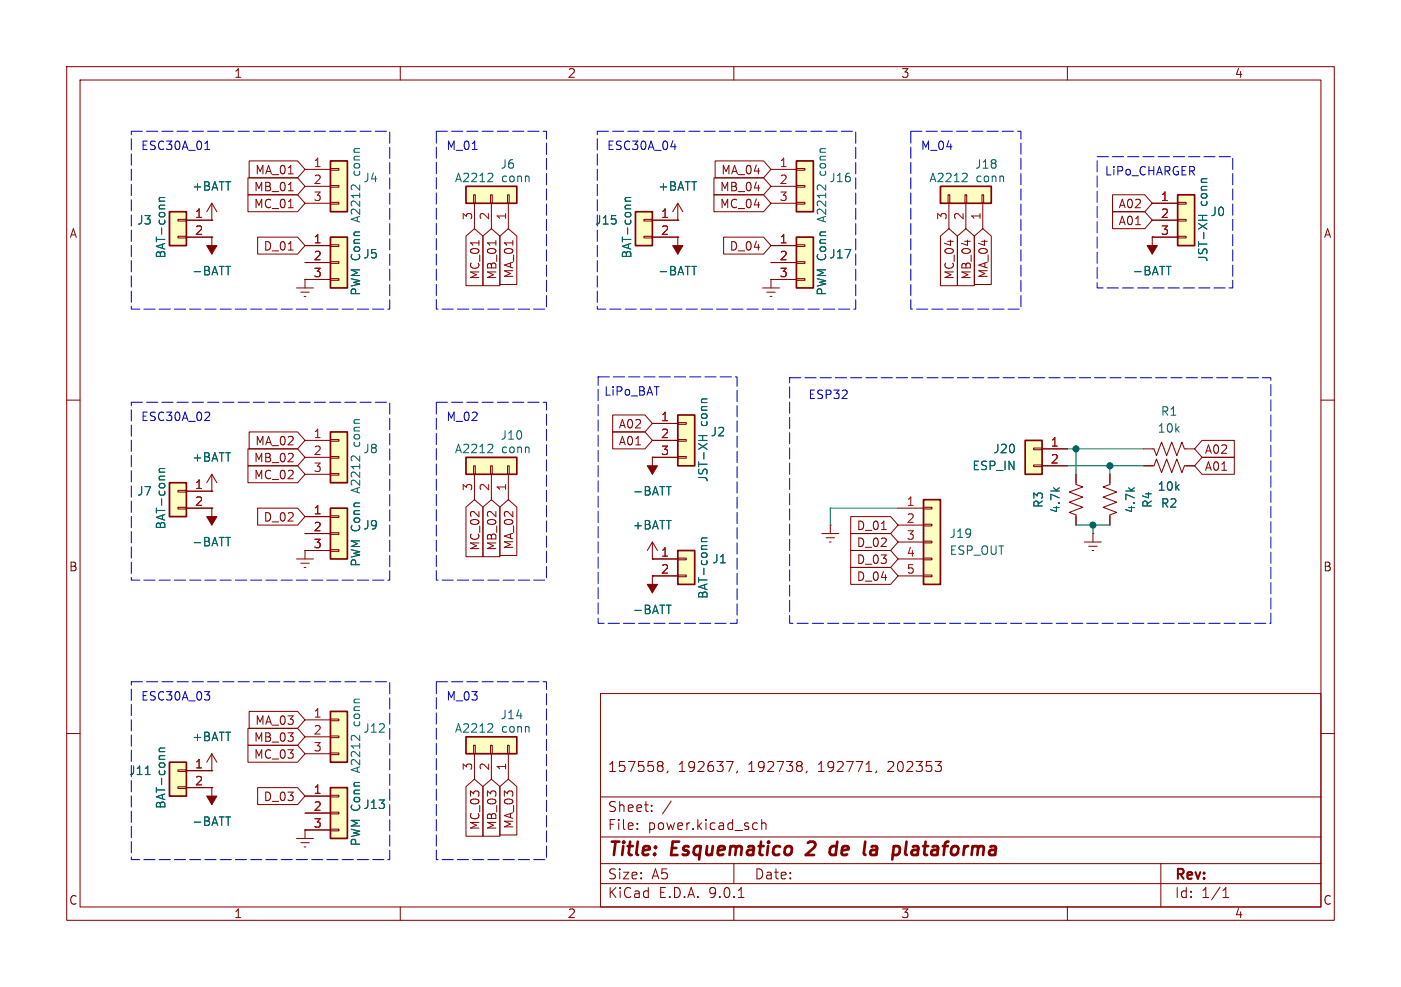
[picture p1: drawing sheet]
<svg xmlns="http://www.w3.org/2000/svg" width="210mm" height="148mm" viewBox="0 0 210 148" stroke-linecap="round" stroke-linejoin="round" font-family="sans-serif">
<g fill="none" stroke="#840000" stroke-width=".15">
<path d="M10 10h190v128h-190zM12 12h186v124h-186zM60 10v2M110 10v2M160 10v2M31.7 35.6h.1M31.7 35.6v2.5M101.6 33h.1M101.6 30.5l.8 1.3M101.6 30.5l-.8 1.3M101.6 30.5v2.5M10 60h2"/>
<path d="M198 60h2M10 110h2M90 104h108v32h-108zM90 119.5h108M98.8 114.2l.5 .1 .1 .2-.1 .2-.2 .1M98.8 114.8h.3M99.1 114.8l.2 .2 .1 .4-.1 .2-.5 .1M100.1 115.6l-.1 .3M108.9 114.2h1l-.6 1.5M110.5 115.6l-.1 .3M121 115.6l-.2 .3M131.4 115.6l-.1 .3"/>
<path d="M140.2 114.2h.9l-.5 .6M141 114.8l.1 .2v.4l-.1 .2M198 110h2M60 136v2M90 132.5h108M90 129.5h108M90 125.5h108M95.5 124.2v.2M95.5 123.5v.1M97.7 121.5v.2M97.7 120.8v.1M100.6 120.1l-1.3 1.9"/>
<path d="M110 136v2M110 129.5v3M110.7 134.6h.8M113.1 123.4l.4 .1M113.5 124.3l-.4 .1M114.2 123.5a.37 .37 0 0 1 .6 .1v.8M114.2 122.9v1.5M160 136v2M174 129.5v6.5M183.3 134.6h.9M183.3 133.5l.5-.4v1.5"/>
</g>
<path d="M122.1 127.1l-1.3 1.1h1.2M124.4 128l.3 .2 .6-.1M125.4 127a.66 .66 0 0 0-1 .3M125.5 126.2l-.2 2M131.2 126.9l-.5 .1M131.3 127.4h-.5a.4 .4 0 0 0-.4 .4 .4 .4 0 0 0 .3 .4h.5M135.9 126.2l-.2 1.7 .2 .3" fill="none" stroke="#840000" stroke-width=".4"/>
<path d="M31 36.8h1.5l-.8 1.3z" fill="#840000" stroke="#840000" stroke-width=".15"/>
<path d="M33.8 39.9h.8" fill="none" stroke="#006464" stroke-width=".15"/>
<path d="M119.4 35.6h2.5v7.6h-2.5z" fill="#ffffc2"/>
<path d="M119.4 35.6h2.5v7.6h-2.5z" fill="none" stroke="#840000" stroke-width=".25"/>
<path d="M115.6 36.8h3.8M115.6 39.4h3.8M119.4 36.7h1.2v.3h-1.2zM119.4 39.2h1.2v.3h-1.2zM115.6 41.9h3.8M119.4 41.8h1.2v.2h-1.2z" fill="none" stroke="#840000" stroke-width=".15"/>
<path d="M119.4 24.1h2.5v7.7h-2.5z" fill="#ffffc2"/>
<path d="M119.4 24.1h2.5v7.7h-2.5z" fill="none" stroke="#840000" stroke-width=".25"/>
<path d="M115.6 25.4h3.8M115.6 27.9h3.8M115.6 30.5h3.8M119.4 25.3h1.2v.2h-1.2zM119.4 27.8h1.2v.3h-1.2zM119.4 30.4h1.2v.2h-1.2z" fill="none" stroke="#840000" stroke-width=".15"/>
<path d="M123.8 27.7v.8l-.8-.7-.3-.1-.2 .3" fill="none" stroke="#006464" stroke-width=".15"/>
<path d="M101.6 62.2h2.5v7.7h-2.5z" fill="#ffffc2"/>
<path d="M101.6 62.2h2.5v7.7h-2.5z" fill="none" stroke="#840000" stroke-width=".25"/>
<g fill="none" stroke="#840000" stroke-width=".15">
<path d="M101.6 35.6h.1M101.6 35.6v2.5M114.3 43.2h2.5M114.9 43.8h1.3M115.4 44.5h.3M115.6 41.9h.1M115.6 41.9v1.3M31.7 76.2h.1M31.7 76.2v2.5M97.8 68.6h.1M97.8 63.5h3.8M97.8 66h3.8"/>
<path d="M97.8 68.6h3.8M97.8 68.6v2.5M101.6 63.4h1.3v.2h-1.3zM101.6 65.9h1.3v.3h-1.3zM101.6 68.5h1.3v.2h-1.3zM161.3 71.1v1.5l1 .4-2 .8 2 .7-2 .8 2 .8-2 .7 1 .4v1.5M166.4 71.1v1.5l-1 .4 2 .8-2 .7 2 .8-2 .8 2 .7-1 .4v1.5M171.4 69.9h1.6l.4-1.1 .7 2.1 .8-2.1 .7 2.1 .8-2.1 .8 2.1 .3-1h1.6"/>
</g>
<path d="M103.7 39.9h.7M99.9 73h.7M104.7 65.3h1.3M105.3 65.3v.7M33.8 80.6h.8" fill="none" stroke="#006464" stroke-width=".15"/>
<g fill="#840000" stroke="#840000" stroke-width=".15">
<path d="M31 77.5h1.5l-.8 1.2z"/>
<path d="M100.8 36.8h1.6l-.8 1.3z"/>
<path d="M97 69.9h1.6l-.8 1.2z"/>
</g>
<path d="M141 27.9h7.6v2.6h-7.6z" fill="#ffffc2"/>
<path d="M141 27.9h7.6v2.6h-7.6z" fill="none" stroke="#840000" stroke-width=".25"/>
<g fill="none" stroke="#840000" stroke-width=".15">
<path d="M142.1 29.2h.3v1.3h-.3zM142.2 30.5v3.8M144.7 29.2h.2v1.3h-.2zM144.8 30.5v3.8M147.2 29.2h.2v1.3h-.2zM147.3 30.5v3.8M31.7 73.7h.1M31.7 71.1l.8 1.3M31.7 71.1l-.7 1.3M31.7 71.1v2.6M44.4 83.8h2.6M45.1 84.5h1.3"/>
<path d="M45.6 85.1h.2M45.7 82.6h.1M45.7 82.6v1.2"/>
</g>
<path d="M144.7 26l.3 .2-.1 .3-.7 .7h.8" fill="none" stroke="#006464" stroke-width=".15"/>
<path d="M49.5 24.1h2.6v7.7h-2.6z" fill="#ffffc2"/>
<path d="M49.5 24.1h2.6v7.7h-2.6z" fill="none" stroke="#840000" stroke-width=".25"/>
<path d="M45.7 25.4h3.8M45.7 27.9h3.8M45.7 30.5h3.8M49.5 25.3h1.3v.2h-1.3zM49.5 27.8h1.3v.3h-1.3zM49.5 30.4h1.3v.2h-1.3z" fill="none" stroke="#840000" stroke-width=".15"/>
<path d="M53.9 27.7v.8l-.7-.7-.3-.1-.3 .3" fill="none" stroke="#006464" stroke-width=".15"/>
<path d="M25.4 31.8h2.5v5h-2.5z" fill="#ffffc2"/>
<path d="M25.4 31.8h2.5v5h-2.5z" fill="none" stroke="#840000" stroke-width=".25"/>
<path d="M26.7 32.9h1.2v.2h-1.2zM26.7 35.4h1.2v.3h-1.2zM27.9 33h3.8M27.9 35.6h3.8" fill="none" stroke="#840000" stroke-width=".15"/>
<path d="M23.9 30.2h.8M24.7 29.6l-.8 .1v.3l.1 .2" fill="none" stroke="#006464" stroke-width=".15"/>
<path d="M69.8 27.9h7.7v2.6h-7.7z" fill="#ffffc2"/>
<path d="M69.8 27.9h7.7v2.6h-7.7z" fill="none" stroke="#840000" stroke-width=".25"/>
<path d="M31.7 33h.1M31.7 30.5l.8 1.3M31.7 30.5l-.7 1.3M31.7 30.5v2.5M71 29.2h.2v1.3h-.2zM71.1 30.5v3.8M73.5 29.2h.3v1.3h-.3zM73.7 30.5v3.8M76.1 29.2h.2v1.3h-.2zM76.2 30.5v3.8" fill="none" stroke="#840000" stroke-width=".15"/>
<path d="M73.6 26l.3 .2-.1 .3-.7 .7h.8" fill="none" stroke="#006464" stroke-width=".15"/>
<path d="M95.2 31.8h2.6v5h-2.6z" fill="#ffffc2"/>
<path d="M95.2 31.8h2.6v5h-2.6z" fill="none" stroke="#840000" stroke-width=".25"/>
<path d="M96.5 32.9h1.3v.2h-1.3zM96.5 35.4h1.3v.3h-1.3zM97.8 33h3.8M97.8 35.6h3.8" fill="none" stroke="#840000" stroke-width=".15"/>
<path d="M93.7 30.2h.9M94.6 29.6l-.8 .1-.1 .3 .1 .2" fill="none" stroke="#006464" stroke-width=".15"/>
<path d="M25.4 72.4h2.5v5.1h-2.5z" fill="#ffffc2"/>
<path d="M25.4 72.4h2.5v5.1h-2.5z" fill="none" stroke="#840000" stroke-width=".25"/>
<path d="M44.4 43.2h2.6M45.1 43.8h1.3M45.6 44.5h.2M45.7 41.9h.1M45.7 41.9v1.3M26.7 73.5h1.2v.3h-1.2zM26.7 76.1h1.2v.2h-1.2zM27.9 73.7h3.8M27.9 76.2h3.8" fill="none" stroke="#840000" stroke-width=".15"/>
<path d="M23.9 70.8h.8M24.7 70.3h-.8v.3l.1 .2" fill="none" stroke="#006464" stroke-width=".15"/>
<path d="M49.5 35.6h2.6v7.6h-2.6z" fill="#ffffc2"/>
<path d="M49.5 35.6h2.6v7.6h-2.6z" fill="none" stroke="#840000" stroke-width=".25"/>
<g fill="none" stroke="#840000" stroke-width=".15">
<path d="M45.7 36.8h3.8M45.7 39.4h3.8M49.5 36.7h1.3v.3h-1.3zM49.5 39.2h1.3v.3h-1.3zM172.7 35.6h.1M172.7 35.6v2.5M45.7 41.9h3.8M49.5 41.8h1.3v.2h-1.3zM97.8 83.8h.1M97.8 86.4h.1M97.8 81.3l-.8 1.3M97.8 81.3l.8 1.3"/>
<path d="M97.8 81.3v2.5M97.8 86.4v2.5M31.7 115.6h.1M31.7 113l.8 1.3M31.7 113l-.7 1.3M31.7 113v2.6"/>
</g>
<g fill="#840000" stroke="#840000" stroke-width=".15">
<path d="M172 36.8h1.5l-.8 1.3z"/>
<path d="M97 87.6h1.6l-.8 1.3z"/>
</g>
<path d="M174.8 39.9h.7M99.9 90.7h.7" fill="none" stroke="#006464" stroke-width=".15"/>
<path d="M49.5 106.7h2.6v7.6h-2.6z" fill="#ffffc2"/>
<path d="M49.5 106.7h2.6v7.6h-2.6z" fill="none" stroke="#840000" stroke-width=".25"/>
<path d="M45.7 108h3.8M45.7 110.5h3.8M45.7 113h3.8M49.5 107.8h1.3v.3h-1.3zM49.5 110.4h1.3v.2h-1.3zM49.5 112.9h1.3v.3h-1.3zM44.4 125.7h2.6M45.1 126.4h1.3M45.6 127h.2M45.7 124.5h.1M45.7 124.5v1.2" fill="none" stroke="#840000" stroke-width=".15"/>
<path d="M53.9 110.3v.8l-.7-.8h-.3l-.3 .2" fill="none" stroke="#006464" stroke-width=".15"/>
<path d="M49.5 64.8h2.6v7.6h-2.6z" fill="#ffffc2"/>
<path d="M49.5 64.8h2.6v7.6h-2.6z" fill="none" stroke="#840000" stroke-width=".25"/>
<path d="M45.7 66h3.8M45.7 68.6h3.8M45.7 71.1h3.8M49.5 65.9h1.3v.3h-1.3zM49.5 68.5h1.3v.2h-1.3zM49.5 71h1.3v.2h-1.3z" fill="none" stroke="#840000" stroke-width=".15"/>
<path d="M53.9 68.4v.8l-.7-.8h-.3l-.3 .2" fill="none" stroke="#006464" stroke-width=".15"/>
<path d="M49.5 76.2h2.6v7.6h-2.6z" fill="#ffffc2"/>
<path d="M49.5 76.2h2.6v7.6h-2.6z" fill="none" stroke="#840000" stroke-width=".25"/>
<path d="M45.7 77.5h3.8M49.5 77.3h1.3v.3h-1.3zM49.5 79.9h1.3v.2h-1.3zM124.5 78.7h.1M124.5 78.7v1.3M45.7 80h3.8M45.7 82.6h3.8M49.5 82.4h1.3v.3h-1.3zM123.2 80h2.5M123.8 80.6h1.3M124.3 81.3h.3" fill="none" stroke="#840000" stroke-width=".15"/>
<path d="M138.4 74.9h2.6v12.7h-2.6z" fill="#ffffc2"/>
<path d="M138.4 74.9h2.6v12.7h-2.6z" fill="none" stroke="#840000" stroke-width=".25"/>
<path d="M134.6 76.2h3.8M134.6 78.7h3.8M138.4 76.1h1.3v.2h-1.3zM138.4 78.6h1.3v.3h-1.3zM134.6 81.3h3.8M134.6 83.8h3.8M134.6 86.4h3.8M138.4 81.2h1.3v.2h-1.3zM138.4 83.7h1.3v.2h-1.3zM138.4 86.2h1.3v.3h-1.3z" fill="none" stroke="#840000" stroke-width=".15"/>
<path d="M176.5 29.2h2.6v7.6h-2.6z" fill="#ffffc2"/>
<path d="M176.5 29.2h2.6v7.6h-2.6z" fill="none" stroke="#840000" stroke-width=".25"/>
<path d="M172.7 30.5h3.8M172.7 33h3.8M172.7 35.6h3.8M176.5 30.4h1.3v.2h-1.3zM176.5 32.9h1.3v.2h-1.3zM176.5 35.4h1.3v.3h-1.3z" fill="none" stroke="#840000" stroke-width=".15"/>
<path d="M179.6 32.3h1.3M180.3 32.3v.7" fill="none" stroke="#006464" stroke-width=".15"/>
<path d="M153.7 66h2.5v5.1h-2.5z" fill="#ffffc2"/>
<path d="M153.7 66h2.5v5.1h-2.5z" fill="none" stroke="#840000" stroke-width=".25"/>
<path d="M154.9 67.2h1.3v.2h-1.3zM154.9 69.7h1.3v.3h-1.3zM156.2 67.3h3.8M156.2 69.9h3.8" fill="none" stroke="#840000" stroke-width=".15"/>
<path d="M101.6 82.6h2.5v5h-2.5z" fill="#ffffc2"/>
<path d="M101.6 82.6h2.5v5h-2.5z" fill="none" stroke="#840000" stroke-width=".25"/>
<path d="M171.4 67.3h1.6l.4 1 .7-2 .8 2 .7-2 .8 2 .8-2 .3 1h1.6M97.8 83.8h3.8M97.8 86.4h3.8M101.6 83.7h1.3v.2h-1.3zM101.6 86.2h1.3v.3h-1.3zM162.6 81.3h2.5M163.2 81.9h1.3M163.7 82.6h.3M163.8 80h.1M163.8 80v1.3M31.7 118.1h.1M31.7 118.1v2.6" fill="none" stroke="#840000" stroke-width=".15"/>
<path d="M105.1 81.2h.9M106 80.7h-.8l-.1 .3 .2 .2M33.8 122.5h.8" fill="none" stroke="#006464" stroke-width=".15"/>
<path d="M31 119.4h1.5l-.8 1.3z" fill="#840000" stroke="#840000" stroke-width=".15"/>
<path d="M25.4 114.3h2.5v5.1h-2.5z" fill="#ffffc2"/>
<path d="M25.4 114.3h2.5v5.1h-2.5z" fill="none" stroke="#840000" stroke-width=".25"/>
<path d="M26.7 115.4h1.2v.3h-1.2zM26.7 118h1.2v.2h-1.2zM27.9 115.6h3.8M27.9 118.1h3.8" fill="none" stroke="#840000" stroke-width=".15"/>
<path d="M21.8 116.1h.7M23.9 112.7h.8M24.7 112.2h-.8v.3l.1 .2" fill="none" stroke="#006464" stroke-width=".15"/>
<path d="M49.5 118.1h2.6v7.6h-2.6z" fill="#ffffc2"/>
<path d="M49.5 118.1h2.6v7.6h-2.6z" fill="none" stroke="#840000" stroke-width=".25"/>
<path d="M45.7 119.4h3.8M49.5 119.3h1.3v.2h-1.3zM45.7 121.9h3.8M45.7 124.5h3.8M49.5 121.8h1.3v.2h-1.3zM49.5 124.3h1.3v.3h-1.3z" fill="none" stroke="#840000" stroke-width=".15"/>
<path d="M69.8 68.6h7.7v2.5h-7.7z" fill="#ffffc2"/>
<path d="M69.8 68.6h7.7v2.5h-7.7z" fill="none" stroke="#840000" stroke-width=".25"/>
<path d="M71 69.9h.2v1.2h-.2zM71.1 71.1v3.8M73.5 69.9h.3v1.2h-.3zM73.7 71.1v3.8M76.1 69.9h.2v1.2h-.2zM76.2 71.1v3.8" fill="none" stroke="#840000" stroke-width=".15"/>
<path d="M73.6 66.6l.3 .3-.1 .3-.7 .7h.8" fill="none" stroke="#006464" stroke-width=".15"/>
<path d="M69.8 110.5h7.7v2.5h-7.7z" fill="#ffffc2"/>
<path d="M69.8 110.5h7.7v2.5h-7.7z" fill="none" stroke="#840000" stroke-width=".25"/>
<g fill="none" stroke="#840000" stroke-width=".15">
<path d="M27.9 33h3.8M27.9 35.6h3.8M31.7 33h.1M31.7 35.6h.1M37.2 26.7h7.4l1.1 1.2-1.1 1.3h-7.4zM37.2 29.2h7.4l1.1 1.3-1.1 1.3h-7.4zM37.3 24.1h7.3l1.1 1.3-1.1 1.3h-7.3zM38.6 35.6h6l1.1 1.2-1.1 1.3h-6zM43.2 28.6h.7M43.2 37.5h.7M45.7 36.8h3.8M45.7 39.4h3.8"/>
<path d="M69.8 35.4l1.3-1.1 1.3 1.1v7.4h-2.6zM72.4 35.4l1.3-1.1 1.2 1.1v7.4h-2.5zM74.3 36.1v.7M74.9 35.4l1.3-1.1 1.3 1.1v7.3h-2.6zM97.8 33h3.8M97.8 35.6h3.8M101.6 35.6h.1M101.6 33h.1M107 26.7h7.5l1.1 1.2-1.1 1.3h-7.5zM107 29.2h7.5l1.1 1.3-1.1 1.3h-7.5zM107.2 24.1h7.3l1.1 1.3-1.1 1.3h-7.3zM108.5 35.6h6l1.1 1.2-1.1 1.3h-6z"/>
<path d="M115.6 36.8h3.8M115.6 39.4h3.8M141 35.4l1.2-1.1 1.3 1.1v7.4h-2.5zM143.5 35.4l1.3-1.1 1.3 1.1v7.4h-2.6zM146 35.4l1.3-1.1 1.3 1.1v7.3h-2.6zM166.8 29.2h4.8l1.1 1.3-1.1 1.3h-4.8zM166.8 31.7h4.8l1.1 1.3-1.1 1.3h-4.8zM172.7 35.6h.1M172.7 30.5h3.8M172.7 33h3.8M172.7 35.6h3.8M45.7 41.9h.1"/>
<path d="M45.7 41.9h3.8M115.6 41.9h.1M115.6 41.9h3.8M27.9 73.7h3.8M27.9 76.2h3.8M31.7 76.2h.1M31.7 73.7h.1M37.2 67.3h7.4l1.1 1.3-1.1 1.3h-7.4zM37.2 69.8h7.4l1.1 1.3-1.1 1.3h-7.4zM37.3 64.8h7.3l1.1 1.2-1.1 1.3h-7.3zM38.6 76.2h6l1.1 1.3-1.1 1.2h-6zM45.7 77.5h3.8"/>
<path d="M69.8 76l1.3-1.1 1.3 1.1v7.5h-2.6zM72.4 76l1.3-1.1 1.2 1.1v7.5h-2.5zM74.9 76l1.3-1.1 1.3 1.1v7.3h-2.6zM91.8 62.2h4.9l1.1 1.3-1.1 1.3h-4.9zM91.8 64.8h4.9l1.1 1.2-1.1 1.3h-4.9zM97.8 68.6h.1M97.8 63.5h3.8M97.8 66h3.8M97.8 68.6h3.8M127.5 77.5h6l1.1 1.2-1.1 1.3h-6zM132.1 79.4h.7M156.2 67.3h3.8"/>
<path d="M156.2 69.9h3.8M161.3 71.1v1.3M161.3 77.5v1.2M166.4 71.1v1.3M166.4 77.5v1.2M171.4 69.9h1.3M177.8 69.9h1.3M180.2 66h4.8v2.6h-4.8l-1.1-1.3zM180.2 68.6h4.8v2.5h-4.8l-1.1-1.2zM45.7 82.6h.1M45.7 80h3.8M45.7 82.6h3.8"/>
<path d="M97.8 86.4h.1M97.8 83.8h.1M97.8 83.8h3.8M97.8 86.4h3.8M127.5 85.1h6l1.1 1.3-1.1 1.2h-6zM127.5 80h6l1.1 1.3-1.1 1.3h-6zM127.5 82.5h6l1.1 1.3-1.1 1.3h-6zM27.9 115.6h3.8M27.9 118.1h3.8M31.7 115.6h.1M31.7 118.1h.1M37.2 109.2h7.4l1.1 1.3-1.1 1.3h-7.4z"/>
<path d="M37.2 111.8h7.4l1.1 1.2-1.1 1.3h-7.4zM37.3 106.7h7.3l1.1 1.3-1.1 1.2h-7.3zM38.6 118.1h6l1.1 1.3-1.1 1.3h-6zM45.7 119.4h3.8M69.8 118l1.3-1.2 1.3 1.2v7.4h-2.6zM71 111.8h.2v1.2h-.2zM71.1 113v3.8M72.4 118l1.3-1.2 1.2 1.2v7.4h-2.5zM73.5 111.8h.3v1.2h-.3zM73.7 113v3.8M74.9 118l1.3-1.2 1.3 1.2v7.2h-2.6zM76.1 111.8h.2v1.2h-.2z"/>
<path d="M76.2 113v3.8M45.7 124.5h.1M45.7 121.9h3.8M45.7 124.5h3.8"/>
</g>
<g fill="none" stroke="#006464" stroke-width=".15">
<path d="M23.9 30.2h.8M24.7 29.6l-.8 .1v.3l.1 .2M33.8 39.9h.8M93.7 30.2h.9M94.6 29.6l-.8 .1-.1 .3 .1 .2M103.7 39.9h.7M174.8 39.9h.7M179.6 32.3h1.3M180.3 32.3v.7M23.9 70.8h.8M24.7 70.3h-.8v.3l.1 .2M99.9 73h.7"/>
<path d="M104.7 65.3h1.3M105.3 65.3v.7M33.8 80.6h.8M99.9 90.7h.7M105.1 81.2h.9M106 80.7h-.8l-.1 .3 .2 .2M21.8 116.1h.7M23.9 112.7h.8M24.7 112.2h-.8v.3l.1 .2M73.6 108.5l.3 .3-.1 .3-.7 .7h.8M33.8 122.5h.8"/>
</g>
<path d="M134.6 76.2h-10.1v2.5M160 69.9h11.4M160 67.3h11.4M161.3 78.7h5.1M161.3 67.3v3.8M163.8 78.7v1.3M166.4 69.9v1.2" fill="none" stroke="#009600" stroke-width=".15"/>
<path d="M30.7 22.4h.7M31 21.3l.1-.1v1.2M70.8 22.4h.7M100.6 22h.7M31.3 61.9l.1 .1v.3l-.8 .8h.8M30.6 103.7h.8l-.4 .5M31.3 104.3l.1 .1-.1 .5" fill="none" stroke="#0000c2" stroke-width=".15"/>
<path d="M19.7 19.7h38.7v26.7h-38.7zM65.4 19.7h16.5v26.7h-16.5zM89.5 19.7h38.8v26.7h-38.8zM136.5 19.7h16.5v26.7h-16.5zM164.5 23.5h20.3v19.7h-20.3zM89.7 56.5h20.8v37h-20.8zM118.4 56.6h72.1v36.9h-72.1zM19.7 60.3h38.7v26.7h-38.7zM65.4 60.3h16.5v26.7h-16.5zM19.7 102.2h38.7v26.7h-38.7zM65.4 102.2h16.5v26.7h-16.5z" fill="none" stroke="#0000c2" stroke-width=".15" stroke-dasharray="1.7 .6"/>
<g fill="#009600" stroke="#009600" stroke-width=".15">
<circle cx="166.4" cy="69.9" r=".46"/>
<circle cx="163.8" cy="78.7" r=".46"/>
<circle cx="161.3" cy="67.3" r=".46"/>
</g>
<g font-size="2.8" fill="#840000">
<text x="91" y="128.9">Title:</text>
<text x="100.7" y="128.9">Esquematico</text>
<text x="121.8" y="128.9">2</text>
<text x="126.1" y="128.9">de</text>
<text x="131.9" y="128.9">la</text>
<text x="137.1" y="128.9">plataforma</text>
</g>
<g font-size="2.1" fill="#840000">
<text x="91" y="116">157558,</text>
<text x="101.6" y="116">192637,</text>
<text x="112.2" y="116">192738,</text>
<text x="122.8" y="116">192771,</text>
<text x="133.4" y="116">202353</text>
<text x="91" y="124.7">File:</text>
<text x="91" y="122">Sheet:</text>
<text x="97.1" y="124.7">power.kicad_sch</text>
<text x="91" y="134.9">KiCad</text>
<text x="91" y="132.1">Size:</text>
<text x="97.7" y="132.1">A5</text>
<text x="98.7" y="134.9">E.D.A.</text>
<text x="106.3" y="134.9">9.0.1</text>
<text x="113" y="132.1">Date:</text>
<text x="176" y="132.3">Rev:</text>
<text x="176" y="134.9">Id:</text>
<text x="180.1" y="134.9">1/1</text>
</g>
<g font-size="1.8" fill="#840000">
<text x="35" y="11.9">1</text>
<text x="85" y="11.9">2</text>
<text x="135" y="11.9">3</text>
<text x="185" y="11.9">4</text>
<text x="38" y="28.9">MB_01</text>
<text x="38.2" y="26.4">MA_01</text>
<text x="107.8" y="28.9">MB_04</text>
<text x="108" y="26.4">MA_04</text>
<text x="10.3" y="35.9">A</text>
<text x="38" y="31.4">MC_01</text>
<text x="107.8" y="31.4">MC_04</text>
<text x="167.6" y="31.4">A02</text>
<text x="167.6" y="34">A01</text>
<text x="198.4" y="35.9">A</text>
<text x="39.4" y="37.8">D_01</text>
<text x="77.2" y="41.8" transform="rotate(-90 77.2 41.8)">MA_01</text>
<text x="109.3" y="37.8">D_04</text>
<text x="148.3" y="41.8" transform="rotate(-90 148.3 41.8)">MA_04</text>
<text x="72.1" y="42" transform="rotate(-90 72.1 42)">MC_01</text>
<text x="74.6" y="42" transform="rotate(-90 74.6 42)">MB_01</text>
<text x="143.2" y="42" transform="rotate(-90 143.2 42)">MC_04</text>
<text x="145.7" y="42" transform="rotate(-90 145.7 42)">MB_04</text>
<text x="92.7" y="64.5">A02</text>
<text x="38" y="69.5">MB_02</text>
<text x="38.2" y="67">MA_02</text>
<text x="92.7" y="67">A01</text>
<text x="180.5" y="68.3">A02</text>
<text x="180.5" y="70.8">A01</text>
<text x="38" y="72.1">MC_02</text>
<text x="39.4" y="78.4">D_02</text>
<text x="72.1" y="82.7" transform="rotate(-90 72.1 82.7)">MC_02</text>
<text x="74.6" y="82.7" transform="rotate(-90 74.6 82.7)">MB_02</text>
<text x="77.2" y="82.5" transform="rotate(-90 77.2 82.5)">MA_02</text>
<text x="128.3" y="79.7">D_01</text>
<text x="128.3" y="82.2">D_02</text>
<text x="10.3" y="85.9">B</text>
<text x="128.3" y="87.3">D_04</text>
<text x="128.3" y="84.8">D_03</text>
<text x="198.3" y="85.9">B</text>
<text x="38" y="111.4">MB_03</text>
<text x="38" y="114">MC_03</text>
<text x="38.2" y="108.9">MA_03</text>
<text x="39.4" y="120.3">D_03</text>
<text x="72.1" y="124.6" transform="rotate(-90 72.1 124.6)">MC_03</text>
<text x="74.6" y="124.6" transform="rotate(-90 74.6 124.6)">MB_03</text>
<text x="77.2" y="124.4" transform="rotate(-90 77.2 124.4)">MA_03</text>
<text x="10.3" y="135.9">C</text>
<text x="35" y="137.9">1</text>
<text x="85" y="137.9">2</text>
<text x="135" y="137.9">3</text>
<text x="185" y="137.9">4</text>
<text x="198.3" y="135.9">C</text>
</g>
<g font-size="1.8" fill="#0000c2">
<text x="21.1" y="22.7">ESC30A_01</text>
<text x="66.8" y="22.7">M_01</text>
<text x="90.9" y="22.7">ESC30A_04</text>
<text x="137.9" y="22.7">M_04</text>
<text x="165.5" y="26.5">LiPo_CHARGER</text>
<text x="90.5" y="59.5">LiPo_BAT</text>
<text x="21.1" y="63.4">ESC30A_02</text>
<text x="66.8" y="63.4">M_02</text>
<text x="121.1" y="60">ESP32</text>
<text x="21.1" y="105.3">ESC30A_03</text>
<text x="66.8" y="105.3">M_03</text>
</g>
<g font-size="1.8" fill="#006464">
<text x="28.7" y="28.8">+BATT</text>
<text x="54.2" y="26.4" transform="rotate(-90 54.2 26.4)">conn</text>
<text x="54.4" y="27.5">J4</text>
<text x="68.1" y="27.5">A2212</text>
<text x="74.9" y="25.5">J6</text>
<text x="75.2" y="27.5">conn</text>
<text x="98.6" y="28.8">+BATT</text>
<text x="124.1" y="26.4" transform="rotate(-90 124.1 26.4)">conn</text>
<text x="124.2" y="27.5">J16</text>
<text x="139.2" y="27.5">A2212</text>
<text x="146.1" y="25.5">J18</text>
<text x="146.3" y="27.5">conn</text>
<text x="20.5" y="33.9">J3</text>
<text x="54.2" y="33.5" transform="rotate(-90 54.2 33.5)">A2212</text>
<text x="89.1" y="33.9">J15</text>
<text x="124.1" y="33.5" transform="rotate(-90 124.1 33.5)">A2212</text>
<text x="181.2" y="30.9" transform="rotate(-90 181.2 30.9)">conn</text>
<text x="181.4" y="32.6">J0</text>
<text x="25" y="38.9" transform="rotate(-90 25 38.9)">BAT-conn</text>
<text x="28.7" y="41.5">-BATT</text>
<text x="54.4" y="39">J5</text>
<text x="94.8" y="38.9" transform="rotate(-90 94.8 38.9)">BAT-conn</text>
<text x="98.6" y="41.5">-BATT</text>
<text x="124.2" y="39">J17</text>
<text x="169.7" y="41.5">-BATT</text>
<text x="181.2" y="39.4" transform="rotate(-90 181.2 39.4)">JST-XH</text>
<text x="54.2" y="44.4" transform="rotate(-90 54.2 44.4)">PWM Conn</text>
<text x="124.1" y="44.4" transform="rotate(-90 124.1 44.4)">PWM Conn</text>
<text x="106.3" y="64" transform="rotate(-90 106.3 64)">conn</text>
<text x="106.4" y="65.6">J2</text>
<text x="173.4" y="65.1">10k</text>
<text x="173.9" y="62.5">R1</text>
<text x="28.7" y="69.4">+BATT</text>
<text x="54.2" y="67.1" transform="rotate(-90 54.2 67.1)">conn</text>
<text x="54.4" y="68.2">J8</text>
<text x="68.1" y="68.2">A2212</text>
<text x="74.9" y="66.1">J10</text>
<text x="75.2" y="68.2">conn</text>
<text x="145.7" y="70.7">ESP_IN</text>
<text x="148.8" y="68.2">J20</text>
<text x="20.5" y="74.5">J7</text>
<text x="54.2" y="74.2" transform="rotate(-90 54.2 74.2)">A2212</text>
<text x="94.8" y="74.5">-BATT</text>
<text x="106.3" y="72.4" transform="rotate(-90 106.3 72.4)">JST-XH</text>
<text x="156.5" y="76.3" transform="rotate(-90 156.5 76.3)">R3</text>
<text x="159.1" y="77.1" transform="rotate(-90 159.1 77.1)">4.7k</text>
<text x="170.3" y="77.1" transform="rotate(-90 170.3 77.1)">4.7k</text>
<text x="172.9" y="76.3" transform="rotate(-90 172.9 76.3)">R4</text>
<text x="173.4" y="73.8">10k</text>
<text x="173.9" y="76.3">R2</text>
<text x="25" y="79.5" transform="rotate(-90 25 79.5)">BAT-conn</text>
<text x="28.7" y="82.1">-BATT</text>
<text x="54.4" y="79.6">J9</text>
<text x="94.8" y="79.6">+BATT</text>
<text x="142.2" y="83.4">ESP_OUT</text>
<text x="142.2" y="80.9">J19</text>
<text x="54.2" y="85.1" transform="rotate(-90 54.2 85.1)">PWM Conn</text>
<text x="106.3" y="89.9" transform="rotate(-90 106.3 89.9)">BAT-conn</text>
<text x="106.7" y="84.7">J1</text>
<text x="94.8" y="92.3">-BATT</text>
<text x="28.7" y="111.4">+BATT</text>
<text x="54.2" y="109" transform="rotate(-90 54.2 109)">conn</text>
<text x="54.4" y="110.1">J12</text>
<text x="68.1" y="110.1">A2212</text>
<text x="74.9" y="108.1">J14</text>
<text x="75.2" y="110.1">conn</text>
<text x="19.3" y="116.4">J11</text>
<text x="54.2" y="116.1" transform="rotate(-90 54.2 116.1)">A2212</text>
<text x="25" y="121.4" transform="rotate(-90 25 121.4)">BAT-conn</text>
<text x="28.7" y="124.1">-BATT</text>
<text x="54.4" y="121.5">J13</text>
<text x="54.2" y="127" transform="rotate(-90 54.2 127)">PWM Conn</text>
</g>
<g font-size="1.8" fill="#a90000">
<text x="46.9" y="25.1">1</text>
<text x="46.9" y="27.7">2</text>
<text x="116.8" y="25.1">1</text>
<text x="116.8" y="27.7">2</text>
<text x="29.1" y="32.8">1</text>
<text x="29.1" y="35.3">2</text>
<text x="46.9" y="30.2">3</text>
<text x="70.9" y="33.1" transform="rotate(-90 70.9 33.1)">3</text>
<text x="73.4" y="33.1" transform="rotate(-90 73.4 33.1)">2</text>
<text x="75.9" y="33.1" transform="rotate(-90 75.9 33.1)">1</text>
<text x="99" y="32.8">1</text>
<text x="99" y="35.3">2</text>
<text x="116.8" y="30.2">3</text>
<text x="142" y="33.1" transform="rotate(-90 142 33.1)">3</text>
<text x="144.5" y="33.1" transform="rotate(-90 144.5 33.1)">2</text>
<text x="147.1" y="33.1" transform="rotate(-90 147.1 33.1)">1</text>
<text x="173.9" y="30.2">1</text>
<text x="173.9" y="32.8">2</text>
<text x="173.9" y="35.3">3</text>
<text x="46.9" y="36.6">1</text>
<text x="46.9" y="39.1">2</text>
<text x="46.9" y="41.7">3</text>
<text x="116.8" y="36.6">1</text>
<text x="116.8" y="39.1">2</text>
<text x="116.8" y="41.7">3</text>
<text x="46.9" y="65.8">1</text>
<text x="99" y="63.2">1</text>
<text x="99" y="65.8">2</text>
<text x="46.9" y="68.3">2</text>
<text x="46.9" y="70.9">3</text>
<text x="99" y="68.3">3</text>
<text x="157.4" y="67.1">1</text>
<text x="157.4" y="69.6">2</text>
<text x="29.1" y="73.4">1</text>
<text x="29.1" y="75.9">2</text>
<text x="46.9" y="77.2">1</text>
<text x="70.9" y="73.7" transform="rotate(-90 70.9 73.7)">3</text>
<text x="73.4" y="73.7" transform="rotate(-90 73.4 73.7)">2</text>
<text x="75.9" y="73.7" transform="rotate(-90 75.9 73.7)">1</text>
<text x="135.8" y="75.9">1</text>
<text x="46.9" y="79.8">2</text>
<text x="46.9" y="82.3">3</text>
<text x="99" y="83.6">1</text>
<text x="135.8" y="78.5">2</text>
<text x="135.8" y="81">3</text>
<text x="135.8" y="83.6">4</text>
<text x="99" y="86.1">2</text>
<text x="135.8" y="86.1">5</text>
<text x="46.9" y="107.7">1</text>
<text x="46.9" y="110.2">2</text>
<text x="46.9" y="112.8">3</text>
<text x="29.1" y="115.3">1</text>
<text x="29.1" y="117.9">2</text>
<text x="46.9" y="119.1">1</text>
<text x="70.9" y="115.6" transform="rotate(-90 70.9 115.6)">3</text>
<text x="73.4" y="115.6" transform="rotate(-90 73.4 115.6)">2</text>
<text x="75.9" y="115.6" transform="rotate(-90 75.9 115.6)">1</text>
<text x="46.9" y="121.7">2</text>
<text x="46.9" y="124.2">3</text>
</g>
</svg>
